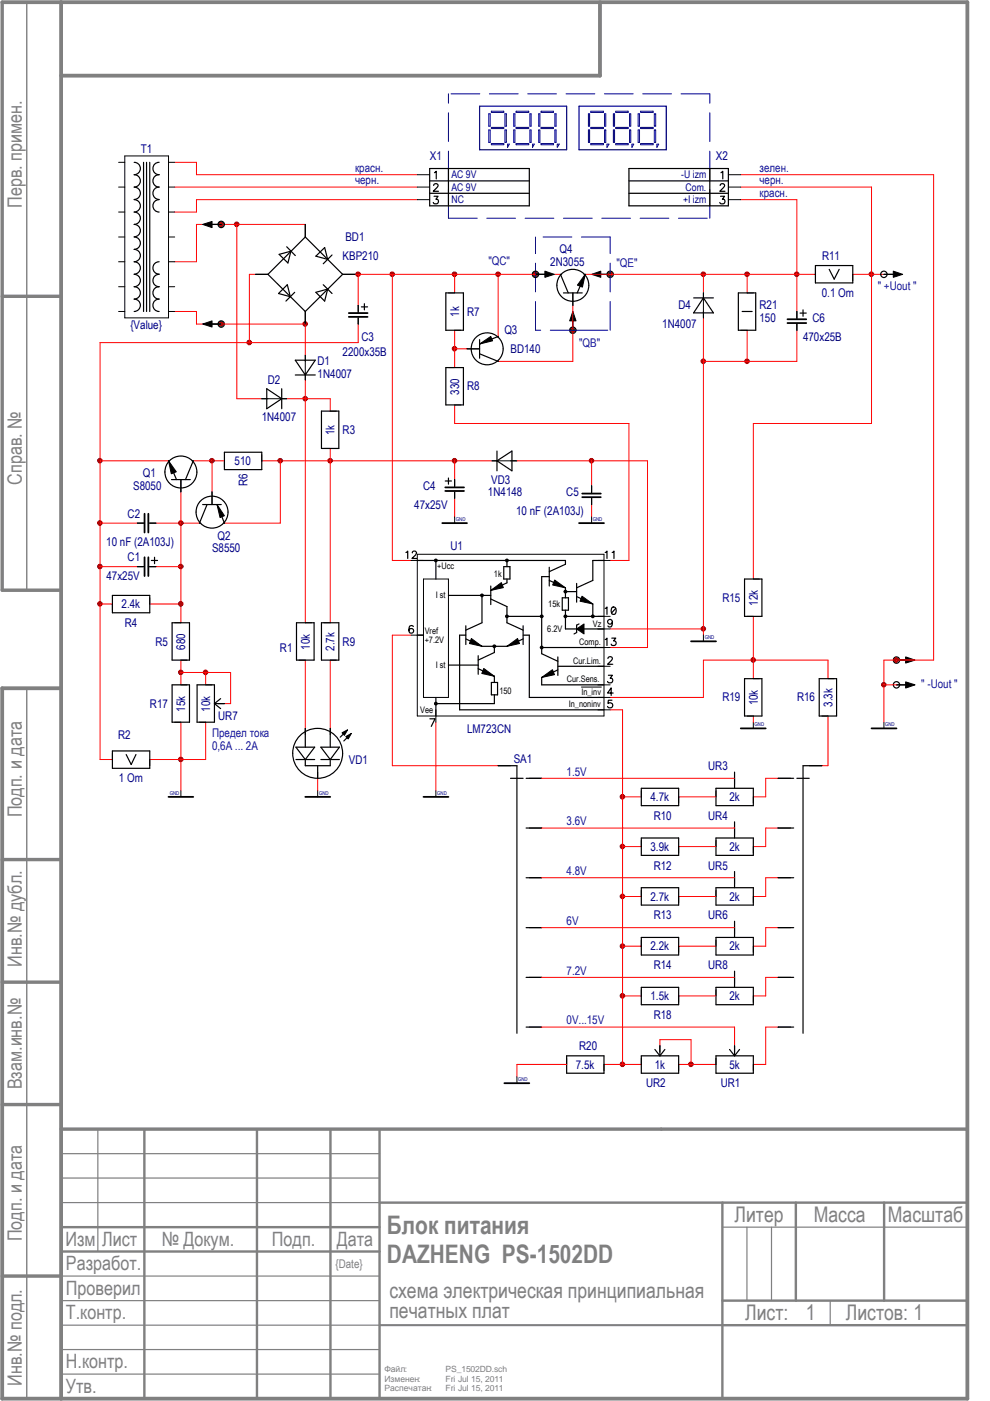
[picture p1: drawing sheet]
<svg xmlns="http://www.w3.org/2000/svg" width="210mm" height="297mm" viewBox="0 0 210 297" stroke-linecap="round" stroke-linejoin="round" font-family="sans-serif">
<g fill="none" stroke="#808080" stroke-width=".25">
<path d="M20.7 239.4v25.9M13 249.8h67.5M13 244.6h67.5M13 255h192.1M13 275.8h67.5M13 270.6h67.5M153.2 260.2h51.9M158.4 260.2v15.6M163.6 260.2v15.6M168.7 260.2v7.8M176 275.8v5.2M13 291.3h67.5"/>
<path d="M13 286.1h67.5M13 281h192.1"/>
</g>
<path d="M.5 .5h204.6v296h-204.6v-150.6h12.5M13 .5v296M127.2 .5v15.5h-114.2" fill="none" stroke="#808080" stroke-width=".8"/>
<path d="M30.6 239.4v57.1M54.5 239.4v57.1M70.1 239.4v57.1M80.5 239.4v57.1M80.5 255h124.6M153.2 255v41.5M168.7 255v20.8M187.5 255v20.8M13 265.3h67.5M13 260.2h67.5M153.2 275.8h51.9M153.2 281h51.9" fill="none" stroke="#808080" stroke-width=".51"/>
<path d="M5.7 .5v124.6M5.7 145.9v150.6" fill="none" stroke="#808080" stroke-width=".3"/>
<path d="M.5 .5v124.6h12.5M.5 62.8h12.5M.5 182.2h12.5M.5 208.2h12.5M.5 234.2h12.5M13 239.4h192.1M.5 270.6h12.5" fill="none" stroke="#808080" stroke-width=".72"/>
<path d="M80.5 281h72.7" fill="none" stroke="#808080" stroke-width=".42"/>
<circle cx="38.3" cy="161" r=".49" fill="#800000"/>
<circle cx="38.3" cy="161" r=".49" fill="none" stroke="#800000" stroke-width=".21"/>
<path d="M38.4 140v2.6M38.4 161h5.2" fill="none" stroke="#f00" stroke-width=".21"/>
<circle cx="43.6" cy="142.6" r=".49" fill="#800000"/>
<circle cx="43.6" cy="142.6" r=".49" fill="none" stroke="#800000" stroke-width=".21"/>
<circle cx="38.3" cy="142.6" r=".49" fill="#800000"/>
<circle cx="38.3" cy="142.6" r=".49" fill="none" stroke="#800000" stroke-width=".21"/>
<path d="M38.4 110.9h3.9M38.4 142.6h5.2" fill="none" stroke="#f00" stroke-width=".21"/>
<circle cx="38.3" cy="110.9" r=".49" fill="#800000"/>
<circle cx="38.3" cy="110.9" r=".49" fill="none" stroke="#800000" stroke-width=".21"/>
<path d="M41.7 34.4v2.6M41.7 42.3v2.7M41.7 66v2.7M47.6 149.2h1.3" fill="none" stroke="#f00" stroke-width=".21"/>
<circle cx="46.9" cy="68.7" r=".49" fill="#800000"/>
<circle cx="46.9" cy="68.7" r=".49" fill="none" stroke="#800000" stroke-width=".21"/>
<circle cx="50.2" cy="47.6" r=".49" fill="#800000"/>
<circle cx="50.2" cy="47.6" r=".49" fill="none" stroke="#800000" stroke-width=".21"/>
<path d="M46.9 47.6h3.3" fill="none" stroke="#f00" stroke-width=".21"/>
<circle cx="46.9" cy="47.6" r=".49" fill="#800000"/>
<circle cx="46.9" cy="47.6" r=".49" fill="none" stroke="#800000" stroke-width=".21"/>
<path d="M55.5 97.7h3.9" fill="none" stroke="#f00" stroke-width=".21"/>
<circle cx="59.4" cy="97.7" r=".49" fill="#800000"/>
<circle cx="59.4" cy="97.7" r=".49" fill="none" stroke="#800000" stroke-width=".21"/>
<circle cx="64.7" cy="84.5" r=".49" fill="#800000"/>
<circle cx="64.7" cy="84.5" r=".49" fill="none" stroke="#800000" stroke-width=".21"/>
<circle cx="64.7" cy="68.7" r=".49" fill="#800000"/>
<circle cx="64.7" cy="68.7" r=".49" fill="none" stroke="#800000" stroke-width=".21"/>
<circle cx="70" cy="97.7" r=".49" fill="#800000"/>
<circle cx="70" cy="97.7" r=".49" fill="none" stroke="#800000" stroke-width=".21"/>
<path d="M70 84.5v2.7" fill="none" stroke="#f00" stroke-width=".21"/>
<circle cx="75.9" cy="58.1" r=".49" fill="#800000"/>
<circle cx="75.9" cy="58.1" r=".49" fill="none" stroke="#800000" stroke-width=".21"/>
<path d="M75.3 58.2h.6" fill="none" stroke="#f00" stroke-width=".21"/>
<circle cx="83.2" cy="58.1" r=".49" fill="#800000"/>
<circle cx="83.2" cy="58.1" r=".49" fill="none" stroke="#800000" stroke-width=".21"/>
<path d="M96.4 105.6v4" fill="none" stroke="#f00" stroke-width=".21"/>
<path d="M96.4 109.6v1.3" fill="none" stroke="#000" stroke-width=".21"/>
<path d="M93.8 110.9h5.2" fill="none" stroke="#000" stroke-width=".38"/>
<circle cx="96.4" cy="97.7" r=".49" fill="#800000"/>
<circle cx="96.4" cy="97.7" r=".49" fill="none" stroke="#800000" stroke-width=".21"/>
<path d="M96.4 97.7v4" fill="none" stroke="#f00" stroke-width=".21"/>
<circle cx="96.4" cy="73.9" r=".49" fill="#800000"/>
<circle cx="96.4" cy="73.9" r=".49" fill="none" stroke="#800000" stroke-width=".21"/>
<path d="M99 74h-2.6v3.9" fill="none" stroke="#f00" stroke-width=".21"/>
<circle cx="96.4" cy="58.1" r=".49" fill="#800000"/>
<circle cx="96.4" cy="58.1" r=".49" fill="none" stroke="#800000" stroke-width=".21"/>
<path d="M96.4 58.2v3.9" fill="none" stroke="#f00" stroke-width=".21"/>
<circle cx="105.6" cy="58.1" r=".49" fill="#800000"/>
<circle cx="105.6" cy="58.1" r=".49" fill="none" stroke="#800000" stroke-width=".21"/>
<path d="M103.6 27.6h.3v2.6h-.3zM103.6 26.8h.3M103.6 24.1h.3M104.2 23.6h2.6v.2h-2.6zM104.2 27h2.6v.3h-2.6zM104.2 30.4h2.6v.3h-2.6zM107.1 27.6h.3v2.6h-.3zM107.1 26.8h.3M107.1 24.1h.3M107.6 30.6h.4l-.4 .6z" fill="none" stroke="#000080" stroke-width=".21"/>
<path d="M109.6 225.7v2.6" fill="none" stroke="#f00" stroke-width=".21"/>
<circle cx="113.5" cy="58.1" r=".49" fill="#800000"/>
<circle cx="113.5" cy="58.1" r=".49" fill="none" stroke="#800000" stroke-width=".21"/>
<g fill="none" stroke="#000080" stroke-width=".21">
<path d="M108.9 27.6h.3v2.6h-.3zM108.9 26.8h.3M108.9 24.1h.3M109.4 23.6h2.7v.2h-2.7zM109.4 27h2.7v.3h-2.7zM109.4 30.4h2.7v.3h-2.7zM112.4 27.6h.2v2.6h-.2zM112.4 26.8h.2M112.4 24.1h.2M112.9 30.6h.4l-.4 .6zM114.2 27.6h.3v2.6h-.3zM114.2 26.8h.3"/>
<path d="M114.2 24.1h.3M114.7 23.6v.2M114.7 27v.3M114.7 30.4v.3"/>
</g>
<circle cx="121.4" cy="70" r=".49" fill="#800000"/>
<circle cx="121.4" cy="70" r=".49" fill="none" stroke="#800000" stroke-width=".21"/>
<path d="M121.5 66l.6 2h-1.3zM121.5 67.4v2.6" fill="none" stroke="#000" stroke-width=".21"/>
<g fill="none" stroke="#000" stroke-width=".25">
<path d="M121.5 67.4v2.6"/>
<circle cx="121.5" cy="70" r=".68"/>
</g>
<path d="M121.5 66l.6 2h-1.3z" fill="#000"/>
<path d="M117.3 23.6v.2M117.3 27v.3M117.3 30.4v.3M117.6 27.6h.3v2.6h-.3zM117.6 26.8h.3M117.6 24.1h.3M118.2 30.6h.4l-.4 .6z" fill="none" stroke="#000080" stroke-width=".21"/>
<path d="M125.4 107v2.6" fill="none" stroke="#f00" stroke-width=".21"/>
<circle cx="125.4" cy="97.7" r=".49" fill="#800000"/>
<circle cx="125.4" cy="97.7" r=".49" fill="none" stroke="#800000" stroke-width=".21"/>
<path d="M125.4 97.7v5.3" fill="none" stroke="#f00" stroke-width=".21"/>
<circle cx="129.3" cy="58.1" r=".49" fill="#800000"/>
<circle cx="129.3" cy="58.1" r=".49" fill="none" stroke="#800000" stroke-width=".21"/>
<g fill="none" stroke="#000080" stroke-width=".21">
<path d="M124.8 27.6h.2v2.6h-.2zM124.8 26.8h.2M124.8 24.1h.2M125.3 23.6h2.6v.2h-2.6zM125.3 27h2.6v.3h-2.6zM125.3 30.4h2.6v.3h-2.6zM128.2 27.6h.2v2.6h-.2zM128.2 26.8h.2M128.2 24.1h.2M128.7 30.6h.4l-.4 .6zM130 27.6h.3v2.6h-.3zM130 26.8h.3"/>
<path d="M130 24.1h.3M130.6 23.6v.2M130.6 27v.3M130.6 30.4v.3M133.2 23.6v.2M133.2 27v.3M133.2 30.4v.3M133.5 27.6h.2v2.6h-.2zM133.5 26.8h.2M133.5 24.1h.2M134 30.6h.4l-.4 .6zM135.3 27.6h.3v2.6h-.3z"/>
<path d="M135.3 26.8h.3M135.3 24.1h.3M135.8 30.4h2.7v.3h-2.7zM135.8 27h2.7v.3h-2.7zM135.8 23.6h2.7v.2h-2.7zM138.7 27.6h.3v2.6h-.3zM138.7 26.8h.3M138.7 24.1h.3M139.3 30.6h.4l-.4 .6z"/>
</g>
<circle cx="146.5" cy="225.7" r=".49" fill="#800000"/>
<circle cx="146.5" cy="225.7" r=".49" fill="none" stroke="#800000" stroke-width=".21"/>
<path d="M143.9 225.7h2.6" fill="none" stroke="#f00" stroke-width=".21"/>
<circle cx="149.1" cy="133.3" r=".49" fill="#800000"/>
<circle cx="149.1" cy="133.3" r=".49" fill="none" stroke="#800000" stroke-width=".21"/>
<path d="M149.1 133.3v1.4" fill="none" stroke="#f00" stroke-width=".21"/>
<circle cx="149.1" cy="76.6" r=".49" fill="#800000"/>
<circle cx="149.1" cy="76.6" r=".49" fill="none" stroke="#800000" stroke-width=".21"/>
<circle cx="149.1" cy="58.1" r=".49" fill="#800000"/>
<circle cx="149.1" cy="58.1" r=".49" fill="none" stroke="#800000" stroke-width=".21"/>
<path d="M149.1 58.2v3.9M159.7 179.5h2.6M159.7 169h2.6M162.3 186.1v4h-2.6M159.7 211.2h2.6M159.7 200.6h2.6M159.7 225.7h2.6" fill="none" stroke="#f00" stroke-width=".21"/>
<path d="M159.7 153.1v1.3" fill="none" stroke="#000" stroke-width=".21"/>
<path d="M157.1 154.4h5.2" fill="none" stroke="#000" stroke-width=".38"/>
<circle cx="159.7" cy="139.9" r=".49" fill="#800000"/>
<circle cx="159.7" cy="139.9" r=".49" fill="none" stroke="#800000" stroke-width=".21"/>
<circle cx="158.4" cy="76.6" r=".49" fill="#800000"/>
<circle cx="158.4" cy="76.6" r=".49" fill="none" stroke="#800000" stroke-width=".21"/>
<circle cx="158.4" cy="58.1" r=".49" fill="#800000"/>
<circle cx="158.4" cy="58.1" r=".49" fill="none" stroke="#800000" stroke-width=".21"/>
<path d="M158.4 58.2v3.9" fill="none" stroke="#f00" stroke-width=".21"/>
<circle cx="168.9" cy="58.1" r=".49" fill="#800000"/>
<circle cx="168.9" cy="58.1" r=".49" fill="none" stroke="#800000" stroke-width=".21"/>
<path d="M174.2 162.3h1.4" fill="none" stroke="#f00" stroke-width=".21"/>
<circle cx="184.8" cy="58.1" r=".49" fill="#800000"/>
<circle cx="184.8" cy="58.1" r=".49" fill="none" stroke="#800000" stroke-width=".21"/>
<path d="M180.8 58.2h4" fill="none" stroke="#f00" stroke-width=".21"/>
<path d="M190.1 140h2.6M192 139.3l2 .7-2 .6z" fill="none" stroke="#000" stroke-width=".21"/>
<g fill="none" stroke="#000" stroke-width=".25">
<path d="M190.1 140h2.6"/>
<circle cx="190.1" cy="139.9" r=".68"/>
</g>
<path d="M192 139.3l2 .7-2 .6z" fill="#000"/>
<circle cx="190.1" cy="139.9" r=".49" fill="#800000"/>
<circle cx="190.1" cy="139.9" r=".49" fill="none" stroke="#800000" stroke-width=".21"/>
<path d="M38.4 153.1v14.5M43.6 153.1v7.9" fill="none" stroke="#f00" stroke-width=".21"/>
<circle cx="38.3" cy="120.1" r=".49" fill="#800000"/>
<circle cx="38.3" cy="120.1" r=".49" fill="none" stroke="#800000" stroke-width=".21"/>
<path d="M38.4 120.1v11.9" fill="none" stroke="#f00" stroke-width=".21"/>
<circle cx="38.3" cy="128" r=".49" fill="#800000"/>
<circle cx="38.3" cy="128" r=".49" fill="none" stroke="#800000" stroke-width=".21"/>
<g fill="none" stroke="#f00" stroke-width=".21">
<path d="M184.8 39.7v50.1M198 37v103M41.7 47.6v7.9M50.2 47.6v36.9M75.9 58.2v6.5M83.2 58.2v60.6M105.6 58.2v13.1M169 42.3v23.7M64.7 68.7v6.6M75.9 68.7v3.9M96.4 70v4M121.5 64.7v11.9"/>
<path d="M149.1 67.4v65.9M158.4 70v6.6M169 70v6.6M59.4 97.7v13.2M64.7 80.6v51.4M70 95.1v36.9M96.4 85.9v3.9M133.3 89.8v29M137.3 97.7v39.6M159.7 89.8v33M38.4 104.3v15.8M64.7 140v14.4"/>
<path d="M70 140v14.4M83.2 134.7v27.6M149.1 140v7.9M159.7 130.7v13.2M175.6 140v3.9M38.4 142.6v2.6M43.6 142.6v2.6M48.9 142.6v6.6M159.7 151.8v1.3M175.6 151.8v10.5M21.2 161h2.6M31.7 161h6.7"/>
<path d="M67.4 165v2.6M162.3 165v4M162.3 175.6v3.9M162.3 196.7v3.9M162.3 207.2v4M162.3 217.8v7.9M146.5 220.4v5.3"/>
</g>
<g fill="none" stroke="#000080" stroke-width=".21">
<path d="M103.6 24.1v2.7M103.9 24.1v2.7M107.1 24.1v2.7M107.4 24.1v2.7M108.9 24.1v2.7M109.2 24.1v2.7M112.4 24.1v2.7M112.6 24.1v2.7M114.2 24.1v2.7M114.5 24.1v2.7M117.6 24.1v2.7M117.9 24.1v2.7"/>
<path d="M124.8 24.1v2.7M125 24.1v2.7M128.2 24.1v2.7M128.4 24.1v2.7M130 24.1v2.7M130.3 24.1v2.7M133.5 24.1v2.7M133.7 24.1v2.7M135.3 24.1v2.7M135.6 24.1v2.7M138.7 24.1v2.7M139 24.1v2.7"/>
</g>
<path d="M101.7 22.5v9.2M120.1 22.5v9.2M122.8 22.5v9.2M141.3 22.5v9.2" fill="none" stroke="#000080" stroke-width=".25"/>
<path d="M125.4 58.2l2-.7v1.3zM126.7 58.2h2.7M190.1 145.2h2.6M192 144.6l2 .6-2 .7z" fill="none" stroke="#000" stroke-width=".21"/>
<g fill="none" stroke="#000" stroke-width=".25">
<path d="M126.7 58.2h2.7M190.1 145.2h2.6"/>
<circle cx="129.4" cy="58.2" r=".68"/>
<circle cx="190.1" cy="145.2" r=".68"/>
</g>
<path d="M125.4 58.2l2-.7v1.3zM192 144.6l2 .6-2 .7z" fill="#000"/>
<path d="M95.1 46.3v-26.4M150.5 46.3v-26.4M113.5 70v-19.8M129.4 70v-19.8" fill="none" stroke="#000080" stroke-width=".21" stroke-dasharray="6.1 2"/>
<circle cx="21.2" cy="110.9" r=".49" fill="#800000"/>
<circle cx="21.2" cy="110.9" r=".49" fill="none" stroke="#800000" stroke-width=".21"/>
<path d="M45 97.7h2.6M21.2 110.9h7.9M33.1 110.9h5.3" fill="none" stroke="#f00" stroke-width=".21"/>
<circle cx="44.9" cy="97.7" r=".49" fill="#800000"/>
<circle cx="44.9" cy="97.7" r=".49" fill="none" stroke="#800000" stroke-width=".21"/>
<circle cx="21.2" cy="97.7" r=".49" fill="#800000"/>
<circle cx="21.2" cy="97.7" r=".49" fill="none" stroke="#800000" stroke-width=".21"/>
<g fill="none" stroke="#f00" stroke-width=".21">
<path d="M37 34.4h4.7M37 55.5h4.7M37 45h4.7M41.7 47.6h5.2M50.2 47.6h14.5M52.9 58.2h1.3M83.2 58.2h22.4M37 66h4.7M41.7 68.7h5.2M21.2 97.7h14.5M41 97.7h4M50.2 84.5h5.3"/>
<path d="M59.4 97.7h10.6M60.8 84.5h9.2M96.4 97.7h7.9M83.2 118.8h4M83.2 134.7h4M83.2 162.3h22.4"/>
</g>
<path d="M43 47.6l2-.7v1.4zM44.3 47.6h2.6M43 68.7l2-.7v1.3zM44.3 68.7h2.6" fill="none" stroke="#000" stroke-width=".21"/>
<g fill="none" stroke="#000" stroke-width=".25">
<path d="M44.3 47.6h2.6M44.3 68.7h2.6"/>
<circle cx="46.9" cy="47.6" r=".68"/>
<circle cx="46.9" cy="68.7" r=".68"/>
</g>
<path d="M43 47.6l2-.7v1.4zM43 68.7l2-.7v1.3z" fill="#000"/>
<circle cx="132" cy="225.7" r=".49" fill="#800000"/>
<circle cx="132" cy="225.7" r=".49" fill="none" stroke="#800000" stroke-width=".21"/>
<path d="M128.1 225.7h7.9M139.9 220.4v1.3" fill="none" stroke="#f00" stroke-width=".21"/>
<circle cx="132" cy="211.1" r=".49" fill="#800000"/>
<circle cx="132" cy="211.1" r=".49" fill="none" stroke="#800000" stroke-width=".21"/>
<path d="M132 211.2h4" fill="none" stroke="#f00" stroke-width=".21"/>
<circle cx="132" cy="200.6" r=".49" fill="#800000"/>
<circle cx="132" cy="200.6" r=".49" fill="none" stroke="#800000" stroke-width=".21"/>
<path d="M132 200.6h4" fill="none" stroke="#f00" stroke-width=".21"/>
<circle cx="132" cy="190" r=".49" fill="#800000"/>
<circle cx="132" cy="190" r=".49" fill="none" stroke="#800000" stroke-width=".21"/>
<path d="M132 190.1h4" fill="none" stroke="#f00" stroke-width=".21"/>
<circle cx="132" cy="179.5" r=".49" fill="#800000"/>
<circle cx="132" cy="179.5" r=".49" fill="none" stroke="#800000" stroke-width=".21"/>
<path d="M132 179.5h4" fill="none" stroke="#f00" stroke-width=".21"/>
<circle cx="132" cy="168.9" r=".49" fill="#800000"/>
<circle cx="132" cy="168.9" r=".49" fill="none" stroke="#800000" stroke-width=".21"/>
<g fill="none" stroke="#f00" stroke-width=".21">
<path d="M113.5 58.2h5.3M124.1 58.2h5.3M149.1 58.2h23.8M157.1 42.3h11.9M149.1 76.6h19.9M125.4 97.7h11.9M129.4 118.8h3.9M129.4 137.3h7.9M149.1 140h10.6M129.4 150.5h2.6M132 169h4M162.3 165h2.7"/>
<path d="M162.3 196.7h2.7M162.3 186.1h2.7M155.7 217.8v3.9M162.3 217.8h2.7M146.5 225.7h5.3"/>
</g>
<path d="M125.4 109.6v1.3M187.4 153.1v1.3" fill="none" stroke="#000" stroke-width=".21"/>
<path d="M122.8 110.9h5.3M184.8 154.4h5.3" fill="none" stroke="#000" stroke-width=".38"/>
<path d="M129.4 50.2h-15.9M122.8 70h-9.3M122.8 70h6.6" fill="none" stroke="#000080" stroke-width=".21" stroke-dasharray="6.1 2"/>
<path d="M114.7 30.7h2.6M114.7 30.4h2.6M114.7 27.3h2.6M114.7 27h2.6M114.7 23.8h2.6M114.7 23.6h2.6M130.6 30.7h2.6M130.6 30.4h2.6M130.6 27.3h2.6M130.6 27h2.6M130.6 23.8h2.6M130.6 23.6h2.6" fill="none" stroke="#000080" stroke-width=".21"/>
<path d="M122.8 31.7h18.5M122.8 22.5h18.5" fill="none" stroke="#000080" stroke-width=".25"/>
<circle cx="187.4" cy="145.2" r=".49" fill="#800000"/>
<circle cx="187.4" cy="145.2" r=".49" fill="none" stroke="#800000" stroke-width=".21"/>
<path d="M184.8 58.2h2.6M187.4 140h10.6M187.4 145.2h2.7" fill="none" stroke="#f00" stroke-width=".21"/>
<path d="M23.8 159.7v1.3M31.7 161v1.3M38.4 167.6v1.4" fill="none" stroke="#000" stroke-width=".21"/>
<path d="M35.7 169h5.3" fill="none" stroke="#000" stroke-width=".38"/>
<path d="M23.8 159.2h7.9v3.7h-7.9zM26.8 160l1 2.1 1-2.1" fill="none" stroke="#000" stroke-width=".25"/>
<circle cx="21.2" cy="120.1" r=".49" fill="#800000"/>
<circle cx="21.2" cy="120.1" r=".49" fill="none" stroke="#800000" stroke-width=".21"/>
<path d="M29.1 120.1h-7.9v8M33.1 120.1h5.3" fill="none" stroke="#f00" stroke-width=".21"/>
<path d="M29.1 120.1h1.3M31.7 120.1h1.4M37 132h1.4M38.4 140h1.3" fill="none" stroke="#000" stroke-width=".21"/>
<path d="M30.6 118.2v3.9M31.5 118.2v3.9" fill="none" stroke="#000" stroke-width=".38"/>
<path d="M32.1 118.8h1.3M32.8 118.2v1.3M29.1 120.1h1.3M31.5 120.1h1.6M36.5 132h3.7v8h-3.7z" fill="none" stroke="#000" stroke-width=".25"/>
<circle cx="21.2" cy="128" r=".49" fill="#800000"/>
<circle cx="21.2" cy="128" r=".49" fill="none" stroke="#800000" stroke-width=".21"/>
<path d="M21.2 97.7v13.2M45 97.7v6.6M21.2 128.1h2.6M31.7 128.1h6.7" fill="none" stroke="#f00" stroke-width=".21"/>
<g fill="none" stroke="#000" stroke-width=".21">
<path d="M35.7 97.7l1.7 2.3-1.1 .5zM35.7 97.7h.3M40.7 97.7h.3M68.7 95.1h1.3M70 87.2h1.3M38.4 101.7v2.6M23.8 128.1v1.3M31.7 126.7v1.4M63.4 140h1.3M64.7 132h1.3M68.7 132h1.3M70 140h1.3"/>
<path d="M64.7 154.4v1.4M70 154.4v1.4M72.5 155.4l1.2-.7-.7 1.2zM73.3 156.2l1.2-.7-.7 1.2zM67.4 163.7v1.3M67.4 167.6v1.4"/>
</g>
<g fill="none" stroke="#000" stroke-width=".25">
<path d="M35.7 97.7l1.7 4M41 97.7l-1.7 4M68.2 87.2h3.6v7.9h-3.6zM36.4 101.7h3.9M38.4 101.7v2.6M23.8 126.2h7.9v3.7h-7.9zM62.9 132h3.7v8h-3.7zM68.2 132h3.6v8h-3.6zM62.7 158.4h4l-2 2.6zM64.7 154.4v4M68 158.4h4l-2 2.6zM70 154.4v4"/>
<path d="M73.2 155.2l-1.1 1.1M74 156l-1.1 1.1M62.7 161h4M64.7 161v1.3h5.3v-1.3M67.4 162.3v2.7M68 161h4"/>
<circle cx="38.3" cy="100.1" r="3.4"/>
<circle cx="67.3" cy="159.7" r="5.3"/>
</g>
<path d="M35.7 97.7l1.7 2.3-1.1 .5zM72.5 155.4l1.2-.7-.7 1.2zM73.3 156.2l1.2-.7-.7 1.2z" fill="#000"/>
<path d="M64.7 169h5.3" fill="none" stroke="#000" stroke-width=".38"/>
<circle cx="52.9" cy="72.6" r=".49" fill="#800000"/>
<circle cx="52.9" cy="72.6" r=".49" fill="none" stroke="#800000" stroke-width=".21"/>
<g fill="none" stroke="#f00" stroke-width=".21">
<path d="M37 39.7h51.5M41.7 37h46.8M157.1 39.7h27.7M157.1 37h40.9M41.7 42.3h46.8M52.9 58.2v14.4M75.9 58.2h7.3M105.6 58.2h7.9M129.4 58.2h19.7M46.9 68.7h17.8M75.9 72.6h-54.7v25.1M105.6 76.6h15.9"/>
<path d="M70 97.7h26.4M96.4 89.8h36.9M109.6 97.7h15.8M159.7 89.8h25.1M21.2 110.9v9.2M47.6 110.9h11.8M21.2 128.1v32.9M129.4 133.3h19.7M159.7 140h15.9M187.4 140v13.1M43.6 142.6h5.3M92.4 153.1v14.5"/>
<path d="M129.4 147.9h19.7M132 150.5v75.2M114.9 175.6h40.8M114.9 165h40.8M143.9 179.5h7.9M143.9 169h7.9M162.3 175.6h2.7M114.9 196.7h40.8M114.9 186.1h40.8M143.9 190.1h7.9M114.9 207.2h40.8M114.9 217.8h40.8"/>
<path d="M143.9 211.2h7.9M143.9 200.6h7.9M162.3 207.2h2.7M109.6 225.7h10.5M139.9 220.4h6.6"/>
</g>
<g fill="none" stroke="#000" stroke-width=".21">
<path d="M25.1 39.7h1.4M25.1 34.4h1.4M26.5 33.1h9.2v34.3h-9.2zM35.7 39.7h1.3M35.7 34.4h1.3M88.5 39.7h2.6M88.5 37h2.6M154.4 39.7h2.7M154.4 37h2.7M25.1 45h1.4M25.1 55.5h1.4M25.1 50.2h1.4"/>
<path d="M35.7 45h1.3M35.7 55.5h1.3M35.7 50.2h1.3M54.2 58.2h2.6M64.7 47.6v2.6M72.6 58.2h2.7M88.5 42.3h2.6M113.5 58.2h2.7M115.5 57.5l2 .7-2 .6zM118.8 58.2h.3M123.8 58.2h.3M124.1 58.2l-.6 2.7-1.1-.4z"/>
<path d="M154.4 42.3h2.7M172.9 56.8v1.4M180.8 58.2v1.3M187.4 58.2h2.7M189.4 57.5l2 .7-2 .6zM25.1 66h1.4M25.1 60.8h1.4M35.7 66h1.3M35.7 60.8h1.3M64.7 66v2.7M64.7 75.3v5.3M75.9 64.7v1.3"/>
<path d="M75.9 67.4v1.3M95.1 62.1h1.3M95.1 77.9h1.3M96.4 70h1.3M99 74h2.7M101.7 72.9l2.4-1.6 .3 1zM105.6 71.3v.3M105.6 76.4v.2M121.5 62.1v2.6M149.1 62.1v5.3M157.1 70h1.3M158.4 62.1h1.3"/>
<path d="M169 66v1.4M169 68.7v1.3M47.6 97.7v1.4M55.5 84.5h5.3M55.5 96.4v1.3M96.4 85.9h1.3M104.3 97.7h5.3M29.1 110.9h1.3M31.7 110.9h1.4M42.3 110.9h.3M45 104.3v2.7M46 107l1.6 2.3-.9 .4z"/>
<path d="M47.3 110.9h.3M87.2 118.8h2.6M88.5 117.5h39.6v34.3h-39.6zM96.4 101.7v1.3M96.4 104.3v1.3M125.4 103v1.3M125.4 105.6v1.4M126.7 118.8h2.7M87.2 134.7h2.6M89.8 122.8h5.3v25.1h-5.3zM99.9 135.4l2.3 1.6-2.7-.6zM104.1 125.2l2.2-1.7 .4 1.1z"/>
<path d="M107.5 137l2.2-1.6 .5 1zM117.6 123l2.3 1.6-2.7-.6zM122.3 133.3l1.5-1v2.1zM123.4 126.4l2.3 1.7-2.7-.6zM126.7 130.7h2.7M126.7 133.3h2.7M126.7 137.3h2.7M149.1 134.7v1.3M158.4 130.7h1.3M159.7 122.8h1.3M37 153.1h1.4M38.4 145.2h1.3"/>
<path d="M42.3 153.1h1.3M43.6 145.2h1.4M46.3 149.2h1.3M92.4 150.5v2.6M102.6 141.7l2.2 1.7-2.6-.6zM114.9 143.6l2.2-1.6 .5 1zM123.3 145.7h4.2M126.7 145.2h2.7M126.7 147.9h2.7M126.7 141.3h2.7M126.7 150.5h2.7M158.4 151.8h1.3"/>
<path d="M159.7 143.9h1.3M174.2 151.8h1.4M175.6 143.9h1.3M92.4 167.6v1.4M105.6 162.3h2.6M112.2 175.6h2.7M112.2 165h2.7M136 167.6v1.4M136 178.2v1.3M143.9 169v1.3M143.9 179.5v1.3M151.8 167.6v1.4"/>
<path d="M151.8 178.2v1.3M155.7 165v1.3M155.7 175.6v1.3M159.7 169v1.3M159.7 179.5v1.3M165 175.6h2.6M165 165h2.6M171.6 162.3h2.6M112.2 196.7h2.7M112.2 186.1h2.7M136 188.8v1.3M136 199.3v1.3"/>
<path d="M143.9 190.1v1.3M151.8 188.8v1.3M151.8 199.3v1.3M155.7 186.1v1.3M155.7 196.7v1.3M159.7 190.1v1.3M165 196.7h2.6M165 186.1h2.6M112.2 207.2h2.7M112.2 217.8h2.7M136 209.8v1.4M143.9 200.6v1.3"/>
<path d="M143.9 211.2v1.3M151.8 209.8v1.4M155.7 207.2v1.3M159.7 200.6v1.3M159.7 211.2v1.3M165 207.2h2.6M165 217.8h2.6M109.6 228.3v1.4M120.1 224.4v1.3M128.1 225.7v1.3M136 224.4v1.3M139.9 221.7v1.4"/>
<path d="M143.9 225.7v1.3M151.8 224.4v1.3M155.7 221.7v1.4M159.7 225.7v1.3"/>
</g>
<g fill="none" stroke="#000" stroke-width=".25">
<path d="M28.4 34.4a1.31 1.31 0 0 1 1.4 1.3 1.31 1.31 0 0 1-1.4 1.3 1.31 1.31 0 0 1 1.4 1.4 1.31 1.31 0 0 1-1.4 1.3 1.31 1.31 0 0 1 1.4 1.3 1.31 1.31 0 0 1-1.4 1.3M30.4 34.4v31.6M31.1 34.4v31.6M31.7 34.4v31.6M33.7 34.4a1.31 1.31 0 0 0-1.3 1.3 1.31 1.31 0 0 0 1.3 1.3 1.31 1.31 0 0 0-1.3 1.4 1.31 1.31 0 0 0 1.3 1.3 1.31 1.31 0 0 0-1.3 1.3 1.31 1.31 0 0 0 1.3 1.3M91.1 38.4h21.1M91.1 35.7h21.1v7.9h-21.1zM91.9 39.3l.3-.4 .6 .2a.5 .5 0 0 1-.2 .7l-.7 .8h1.1M92.1 36.6l.4-.3v1.6M95.1 35.7v7.9M133.3 38.4h21.1M133.3 35.7h21.1v7.9h-21.1z"/>
<path d="M150.5 35.7v7.9M152.7 39.3l.3-.4 .5 .2a.5 .5 0 0 1-.1 .7l-.8 .8h1.1M152.9 36.6l.3-.3v1.6M28.4 50.2a1.31 1.31 0 0 1 1.4 1.4 1.31 1.31 0 0 1-1.4 1.3 1.31 1.31 0 0 1 1.4 1.3 1.31 1.31 0 0 1-1.4 1.3 1.31 1.31 0 0 1 1.4 1.3 1.31 1.31 0 0 1-1.4 1.3 1.33 1.33 0 0 1 1.4 1.4 1.33 1.33 0 0 1-1.4 1.3 1.31 1.31 0 0 1 1.4 1.3 1.31 1.31 0 0 1-1.4 1.3 1.31 1.31 0 0 1 1.4 1.3 1.31 1.31 0 0 1-1.4 1.3M28.4 42.3a1.31 1.31 0 0 1 1.4 1.3 1.31 1.31 0 0 1-1.4 1.4 1.31 1.31 0 0 1 1.4 1.3 1.31 1.31 0 0 1-1.4 1.3 1.31 1.31 0 0 1 1.4 1.3 1.31 1.31 0 0 1-1.4 1.3M33.7 55.5a1.33 1.33 0 0 0-1.3 1.3 1.33 1.33 0 0 0 1.3 1.4 1.31 1.31 0 0 0-1.3 1.3 1.31 1.31 0 0 0 1.3 1.3 1.31 1.31 0 0 0-1.3 1.3 1.31 1.31 0 0 0 1.3 1.3 1.31 1.31 0 0 0-1.3 1.3 1.31 1.31 0 0 0 1.3 1.3M33.7 42.3a1.31 1.31 0 0 0-1.3 1.3 1.31 1.31 0 0 0 1.3 1.4M54.2 58.2h2.6M56.8 58.2l7.9 7.8M59.2 53.9l2.5-.6-.7 2.5zM60.8 52.3l1.8 1.9M64.7 50.2l-7.9 8"/>
<path d="M64.7 50.2l7.9 8M64.7 47.6v2.6M67 54.3l1.8-1.8 .7 2.5zM70.4 54.1l-1.9 1.8M72.6 58.2h2.7M72.6 58.2l-7.9 7.8M91.1 41h21.1M92 41.6h.9l-.5 .6a.51 .51 0 0 1 .6 .6 .51 .51 0 0 1-.8 .4l-.3-.3M113.5 58.2h2.7M118.8 58.2l1.7 3.9M124.1 58.2l-1.7 3.9M133.3 41h21.1"/>
<path d="M152.8 41.6h.8l-.4 .6a.51 .51 0 0 1 .5 .6 .51 .51 0 0 1-.7 .4l-.4-.3M172.9 56.3h7.9v3.7h-7.9zM175.8 57.1l1.1 2.1 1-2.1M187.4 58.2h2.7M59.1 62.2l1.8-1.8 .7 2.5zM62.5 62l-1.9 1.8M62.6 79.5h4.2M62.6 76.4h4.2l-2.1 3.1zM64.7 66v2.7M67 62l2.5-.7-.7 2.5zM68.5 60.4l1.9 1.8M75.9 64.7v1.7"/>
<path d="M75.9 67.4v1.3M76.6 65.1h1.3M77.3 64.4v1.3M94.5 62.1h3.8v7.9h-3.8zM94.5 77.9h3.8v8h-3.8zM99 74h2.7M101.7 72v3.9M101.7 75l3.9 1.6M105.6 71.3l-3.9 1.6M119.5 62.1h3.9M121.5 62.1v2.6M147.1 63.2h4.2"/>
<path d="M149.1 63.2l2.2 3.1h-4.2zM156.5 62.1h3.7v7.9h-3.7zM157.4 66h2.1M169 66v1.7M169 68.7v1.3M169.6 66.4h1.3M170.3 65.7v1.4M47.6 95.9h7.9v3.7h-7.9zM56.6 82.4l3.1 2.1-3.1 2.2zM59.7 82.4v4.3M105.4 95.6v4.2M105.4 97.7l3.1-2.1v4.2z"/>
<path d="M29.1 110.9h1.3M31.5 110.9h1.6M43 107h3.9M43.9 107l-1.6 3.9M45 104.3v2.7M46 107l1.6 3.9M86.1 117.1l.3-.3v1.6M87.4 117.2l.3-.4h.3l.3 .3-.2 .6-.8 .7h1.1M88.5 118.8h31.4v.8l-3.4 1.6M92.4 118.8v4M94.4 102h1.3M95.1 101.3v1.4"/>
<path d="M96.4 101.7v1.6M96.4 104.3v1.3M107.5 118.8v1.3M125.4 103v1.6M125.4 105.6v1.4M128.1 118.8h-2.4v4.3l-3.4 1.5M128.3 117.1l.4-.3v1.6M129.8 117.1l.4-.3v1.6M87.6 132.8l-.1-.1a.51 .51 0 0 0-.7 .2 .91 .91 0 0 0 .4 1.3 .5 .5 0 0 0 .5-.4 .5 .5 0 0 0-.5-.6 .5 .5 0 0 0-.5 .5M88.5 134.7h1.3M95.1 126.2h9M98.8 135.5l3.4 1.5h5.3l3.4-1.5"/>
<path d="M98.8 132.7v4M98.8 134.7h-1.3v15.8h30.6M101.4 139v4M102.2 126.2v5.8l-3.4 1.6M104.1 127l3.4 1.6v3.4l3.4 1.6M104.1 124.2v4M104.8 137v1.3l-3.4 1.7M106.8 120.1h1.3v2.7h-1.3zM107.5 130.7h7.4M107.5 122.8v.8l-3.4 1.6M110.9 134.7h1.3v13.2h15.9M110.9 132.7v4"/>
<path d="M114.9 137.3h13.2M116.5 122.3h-1.6v16.3l3.4 1.6M116.5 123.1l3.4 1.5v2.1M116.5 120.3v3.9M118.3 139.3v3.9M119.2 126.7h1.3v2.7h-1.3zM119.9 130.7h8.2M119.9 129.4v3.9h8.2M119.9 125.4h2.4M122.3 123.7v4M122.3 126.5l3.4 1.6v2.6M122.8 132.3l-.5 .2v1.6l-.6 .3"/>
<path d="M128.3 129l.4-.3v1.6M128.3 135.6l.4-.3v1.6M128.9 139.6l.3-.4 .6 .2a.5 .5 0 0 1-.2 .7l-.8 .7h1.1M129.7 135.3h.9l-.5 .6a.51 .51 0 0 1 .6 .6 .51 .51 0 0 1-.7 .4l-.3-.1-.1-.2M129.8 128.8a.51 .51 0 0 1 .8 .2 .76 .76 0 0 1 0 .9 .76 .76 0 0 1-.8 .3l-.2-.6zM129.8 131.9a.51 .51 0 0 1-.7 .4 .51 .51 0 0 1-.2-.8 .51 .51 0 0 1 .9 0 .85 .85 0 0 1-.6 1.4l-.3-.2M130.6 129l-.9 1M157.9 122.8h3.6v7.9h-3.6zM36.5 145.2h3.7v7.9h-3.7zM41.8 145.2h3.7v7.9h-3.7zM45.5 149.2h2.1M45.5 149.2l1.3 1"/>
<path d="M46.8 148.1l-1.3 1.1M91.1 152.4h1.1l-.8 1.6M92.4 147.9v3.9M95.1 141h6.3M101.4 141.8l3.4 1.6v1.3M104.2 144.7h1.3v2.6h-1.3zM104.8 147.3v1.9h-12.4M118.3 142l-3.4 1.6v1.6h13.2M118.3 141.3h9.8M129 143.2h.8l-.4 .6a.51 .51 0 0 1 .5 .6 .51 .51 0 0 1-.7 .4l-.4-.3M129.8 148.5h-.8l-.1 .6a.58 .58 0 0 1 .9 0 .58 .58 0 0 1-.1 .9 .58 .58 0 0 1-.9-.2M130 146.9h-1.2l.8-1.1v1.6"/>
<path d="M157.9 143.9h3.6v7.9h-3.6zM173.7 143.9h3.7v7.9h-3.7zM105.6 162.3h4v56.8M108.2 165h2.7M111.5 175.6h3.4M111.5 165h3.4M136 167.1h7.9v3.7h-7.9zM136 177.7h7.9v3.7h-7.9zM151.8 167.1h7.9v3.7h-7.9zM151.8 177.7h7.9v3.7h-7.9zM155.7 163.7v3.4M155.7 174.2v3.5"/>
<path d="M165 175.6h3.3M165 165h3.3M169 165h2.6M174.2 162.3h-3.9v56.8M111.5 196.7h3.4M111.5 186.1h3.4M136 188.2h7.9v3.7h-7.9zM136 198.8h7.9v3.7h-7.9zM151.8 188.2h7.9v3.7h-7.9zM151.8 198.8h7.9v3.7h-7.9zM155.7 184.8v3.4M155.7 195.3v3.5"/>
<path d="M165 196.7h3.3M165 186.1h3.3M111.5 207.2h3.4M111.5 217.8h3.4M136 209.3h7.9v3.7h-7.9zM151.8 209.3h7.9v3.7h-7.9zM155.7 205.9v3.4M165 207.2h3.3M165 217.8h3.3M120.1 223.9h8v3.6h-8zM136 223.9h7.9v3.6h-7.9zM138.9 222.5l1 1.4"/>
<path d="M139.9 221.7v2.2M141 222.5l-1.1 1.4M151.8 223.9h7.9v3.6h-7.9zM154.7 222.5l1 1.4M155.7 221.7v2.2M156.8 222.5l-1.1 1.4"/>
<circle cx="113.5" cy="58.2" r=".68"/>
<circle cx="187.4" cy="58.2" r=".68"/>
<circle cx="103.3" cy="74" r="3.4"/>
<circle cx="121.4" cy="60.5" r="3.4"/>
<circle cx="45" cy="108.6" r="3.4"/>
</g>
<g fill="none" stroke="#000" stroke-width=".38">
<path d="M74 66.4h3.9M74 67.2h3.9M167 67.7h3.9M167 68.5h3.9M30.6 108.9v4M31.5 108.9v4M94.4 103.3h4M94.4 104.1h4M123.4 104.6h4M123.4 105.4h4M146.5 136h5.3M89.8 169h5.3"/>
<path d="M106.9 229.7h5.3"/>
</g>
<g fill="#000">
<path d="M115.5 57.5l2 .7-2 .6zM189.4 57.5l2 .7-2 .6zM101.7 72.9l2.4-1.6 .3 1zM124.1 58.2l-.6 2.7-1.1-.4zM46 107l1.6 2.3-.9 .4zM99.9 135.4l2.3 1.6-2.7-.6zM104.1 125.2l2.2-1.7 .4 1.1zM107.5 137l2.2-1.6 .5 1zM117.6 123l2.3 1.6-2.7-.6zM123.4 126.4l2.3 1.7-2.7-.6zM122.3 133.3l1.5-1v2.1zM102.6 141.7l2.2 1.7-2.6-.6z"/>
<path d="M114.9 143.6l2.2-1.6 .5 1z"/>
</g>
<path d="M101.7 31.7h18.4M101.7 22.5h18.4" fill="none" stroke="#000080" stroke-width=".25"/>
<path d="M150.5 19.9h-55.4M95.1 46.3h55.4" fill="none" stroke="#000080" stroke-width=".21" stroke-dasharray="6.1 2"/>
<g fill="none" stroke="#000" stroke-width=".3">
<circle cx="92.4" cy="118.8" r=".26"/>
<circle cx="107.5" cy="118.8" r=".26"/>
<circle cx="102.2" cy="126.2" r=".26"/>
<circle cx="104.8" cy="137" r=".26"/>
<circle cx="107.5" cy="130.7" r=".26"/>
<circle cx="114.8" cy="137.3" r=".26"/>
<circle cx="114.8" cy="130.7" r=".26"/>
<circle cx="119.9" cy="130.7" r=".26"/>
<circle cx="119.9" cy="125.4" r=".26"/>
<circle cx="125.7" cy="130.7" r=".26"/>
<circle cx="92.4" cy="149.2" r=".26"/>
</g>
<g font-size="5.4" fill="#808080">
<text x="82" y="261.5">Блок питания</text>
<text x="82" y="267.8">DAZHENG PS-1502DD</text>
</g>
<g font-size="4.6" fill="#808080">
<text x="155.7" y="259.1">Литер</text>
<text x="172.5" y="259.1">Масса</text>
<text x="188.2" y="259.1">Масштаб</text>
<text x="82.5" y="275.2">схема электрическая принципиальная</text>
<text x="82.5" y="279.4">печатных плат</text>
<text x="158" y="279.9">Лист:</text>
<text x="170.9" y="279.9">1</text>
<text x="179.3" y="279.9">Листов: 1</text>
</g>
<g font-size="4.2" fill="#808080">
<text x="4.6" y="44.2" transform="rotate(-90 4.6 44.2)">Перв. примен.</text>
<text x="4.6" y="102.8" transform="rotate(-90 4.6 102.8)">Справ. №</text>
<text x="4.6" y="173.3" transform="rotate(-90 4.6 173.3)">Подп. и дата</text>
<text x="4.6" y="205" transform="rotate(-90 4.6 205)">Инв.№ дубл.</text>
<text x="4.6" y="231" transform="rotate(-90 4.6 231)">Взам.инв.№</text>
<text x="4.6" y="263.2" transform="rotate(-90 4.6 263.2)">Подп. и дата</text>
<text x="13.9" y="264.1">Изм</text>
<text x="14" y="269.3">Разработ.</text>
<text x="21.7" y="264.1">Лист</text>
<text x="34.3" y="264.1">№ Докум.</text>
<text x="57.7" y="264.1">Подп.</text>
<text x="71.4" y="264.1">Дата</text>
<text x="14" y="274.5">Проверил</text>
<text x="14" y="279.7">Т.контр.</text>
<text x="4.6" y="293.8" transform="rotate(-90 4.6 293.8)">Инв.№ подл.</text>
<text x="14" y="290.1">Н.контр.</text>
<text x="14" y="295.3">Утв.</text>
</g>
<g font-size="2.5" fill="#000080">
<text x="29.8" y="32.5">T1</text>
<text x="91.1" y="33.8">X1</text>
<text x="151.8" y="33.8">X2</text>
<text x="73.2" y="51.1">BD1</text>
<text x="118.7" y="53.7">Q4</text>
<text x="72.6" y="55.1">KBP210</text>
<text x="116.7" y="56.4">2N3055</text>
<text x="174.3" y="55.1">R11</text>
<text x="143.8" y="65.6">D4</text>
<text x="161" y="65.6">R21</text>
<text x="174.2" y="63">0.1 Om</text>
<text x="27.6" y="69.7">{Value}</text>
<text x="97.4" y="67.2" transform="rotate(-90 97.4 67.2)">1k</text>
<text x="99" y="66.9">R7</text>
<text x="106.9" y="70.9">Q3</text>
<text x="140.4" y="69.6">1N4007</text>
<text x="161" y="68.2">150</text>
<text x="172.3" y="68.2">C6</text>
<text x="67.3" y="77.5">D1</text>
<text x="72.6" y="75.5">2200x35B</text>
<text x="76.6" y="72.2">C3</text>
<text x="108.2" y="74.8">BD140</text>
<text x="170.3" y="72.2">470x25B</text>
<text x="56.8" y="81.4">D2</text>
<text x="67.4" y="80.1">1N4007</text>
<text x="97.4" y="83.7" transform="rotate(-90 97.4 83.7)">330</text>
<text x="99" y="82.8">R8</text>
<text x="55.5" y="89.4">1N4007</text>
<text x="71" y="92.2" transform="rotate(-90 71 92.2)">1k</text>
<text x="72.6" y="92">R3</text>
<text x="30.3" y="101.2">Q1</text>
<text x="49.7" y="98.6">510</text>
<text x="28.2" y="103.9">S8050</text>
<text x="52.5" y="103.1" transform="rotate(-90 52.5 103.1)">R6</text>
<text x="87.8" y="107.8">47x25V</text>
<text x="89.7" y="103.9">C4</text>
<text x="103.5" y="105.2">1N4148</text>
<text x="104.1" y="102.6">VD3</text>
<text x="120.1" y="105.2">C5</text>
<text x="27.1" y="109.8">C2</text>
<text x="109.4" y="109.1">10 nF (2A103J)</text>
<text x="22.5" y="115.7">10 nF (2A103J)</text>
<text x="27.1" y="119">C1</text>
<text x="45" y="117.1">S8550</text>
<text x="46.1" y="114.4">Q2</text>
<text x="95.5" y="116.7">U1</text>
<text x="22.6" y="123">47x25V</text>
<text x="25.8" y="128.9">2.4k</text>
<text x="153.2" y="127.6">R15</text>
<text x="160.7" y="128.4" transform="rotate(-90 160.7 128.4)">12k</text>
<text x="26.5" y="132.9">R4</text>
<text x="33" y="136.9">R5</text>
<text x="39.3" y="137.8" transform="rotate(-90 39.3 137.8)">680</text>
<text x="65.7" y="137.7" transform="rotate(-90 65.7 137.7)">10k</text>
<text x="71" y="138" transform="rotate(-90 71 138)">2.7k</text>
<text x="72.6" y="136.9">R9</text>
<text x="59.4" y="138.2">R1</text>
<text x="153.2" y="148.7">R19</text>
<text x="160.7" y="149.6" transform="rotate(-90 160.7 149.6)">10k</text>
<text x="169" y="148.7">R16</text>
<text x="176.5" y="149.9" transform="rotate(-90 176.5 149.9)">3.3k</text>
<text x="31.8" y="150">R17</text>
<text x="39.3" y="150.9" transform="rotate(-90 39.3 150.9)">15k</text>
<text x="44.6" y="150.9" transform="rotate(-90 44.6 150.9)">10k</text>
<text x="46.3" y="152.7">UR7</text>
<text x="99" y="155.3">LM723CN</text>
<text x="25.1" y="156.6">R2</text>
<text x="74" y="161.9">VD1</text>
<text x="108.9" y="161.8">SA1</text>
<text x="25.2" y="165.9">1 Om</text>
<text x="150.2" y="163.2">UR3</text>
<text x="137.9" y="169.8">4.7k</text>
<text x="138.6" y="173.8">R10</text>
<text x="150.2" y="173.8">UR4</text>
<text x="154.6" y="169.8">2k</text>
<text x="137.9" y="180.4">3.9k</text>
<text x="138.6" y="184.4">R12</text>
<text x="150.2" y="184.4">UR5</text>
<text x="154.6" y="180.4">2k</text>
<text x="137.9" y="190.9">2.7k</text>
<text x="154.6" y="190.9">2k</text>
<text x="138.6" y="194.9">R13</text>
<text x="150.2" y="194.9">UR6</text>
<text x="137.9" y="201.5">2.2k</text>
<text x="154.6" y="201.5">2k</text>
<text x="138.6" y="205.4">R14</text>
<text x="150.2" y="205.4">UR8</text>
<text x="137.9" y="212">1.5k</text>
<text x="138.6" y="216">R18</text>
<text x="154.6" y="212">2k</text>
<text x="122.1" y="226.6">7.5k</text>
<text x="122.8" y="222.6">R20</text>
<text x="138.8" y="226.6">1k</text>
<text x="154.6" y="226.6">5k</text>
<text x="137" y="230.5">UR2</text>
<text x="152.8" y="230.5">UR1</text>
</g>
<g font-size="2.5" fill="#00f">
<text x="75.3" y="39.1">черн.</text>
<text x="75.3" y="36.4">красн.</text>
<text x="161" y="39.1">черн.</text>
<text x="161" y="36.4">зелен.</text>
<text x="161" y="41.7">красн.</text>
<text x="103.5" y="56.2">&quot;QC&quot;</text>
<text x="130.7" y="56.5">&quot;QE&quot;</text>
<text x="186.1" y="61.5">&quot; +Uout &quot;</text>
<text x="122.8" y="73.7">&quot;QB&quot;</text>
<text x="195.3" y="145.9">&quot; -Uout &quot;</text>
<text x="45" y="156.2">Предел тока</text>
<text x="45" y="159">0,6А ... 2А</text>
<text x="120.1" y="164.4">1.5V</text>
<text x="120.1" y="175">3.6V</text>
<text x="120.1" y="185.5">4.8V</text>
<text x="120.1" y="196.1">6V</text>
<text x="120.1" y="206.6">7.2V</text>
<text x="120.1" y="217.2">0V...15V</text>
</g>
<text font-size="2.5" fill="#808080" x="71.1" y="268.8">{Date}</text>
<g font-size="2.2" fill="#000080">
<text x="95.7" y="37.8">AC 9V</text>
<text x="95.7" y="40.4">AC 9V</text>
<text x="144.4" y="37.8">-U izm</text>
<text x="145.4" y="40.4">Com.</text>
<text x="95.7" y="43.1">NC</text>
<text x="144.8" y="43.1">+I izm</text>
</g>
<g font-size="1.9">
<text x="92.7" y="120.7">+Ucc</text>
<text x="104.7" y="122.3">1k</text>
<text x="92.4" y="126.8">I st</text>
<text x="116.2" y="128.7">15k</text>
<text x="90" y="134.3">Vref</text>
<text x="90" y="136.4">+7.2V</text>
<text x="116" y="133.9">6.2V</text>
<text x="122.8" y="136.8">Comp.</text>
<text x="125.7" y="132.8">Vz</text>
<text x="92.4" y="141.6">I st</text>
<text x="121.5" y="140.8">Cur.Lim.</text>
<text x="105.9" y="147.1">150</text>
<text x="120.2" y="144.7">Cur.Sens.</text>
<text x="120.6" y="150">In_noninv</text>
<text x="123.3" y="147.4">In_inv</text>
<text x="89.1" y="151.1">Vee</text>
</g>
<g font-size="1.8" fill="#808080">
<text x="81.5" y="290.9">Файл:</text>
<text x="81.5" y="292.9">Изменен:</text>
<text x="94.5" y="292.9">Fri Jul 15, 2011</text>
<text x="94.5" y="290.9">PS_1502DD.sch</text>
<text x="81.5" y="295">Распечатан:</text>
<text x="94.5" y="295">Fri Jul 15, 2011</text>
</g>
<g font-size="1.1" fill="#000080">
<text x="96.6" y="110.5">GND</text>
<text x="125.7" y="110.5">GND</text>
<text x="149.4" y="135.6">GND</text>
<text x="160" y="154">GND</text>
<text x="187.7" y="154">GND</text>
<text x="36" y="168.5">GND</text>
<text x="67.6" y="168.5">GND</text>
<text x="92.7" y="168.5">GND</text>
<text x="109.9" y="229.2">GND</text>
</g>
</svg>
